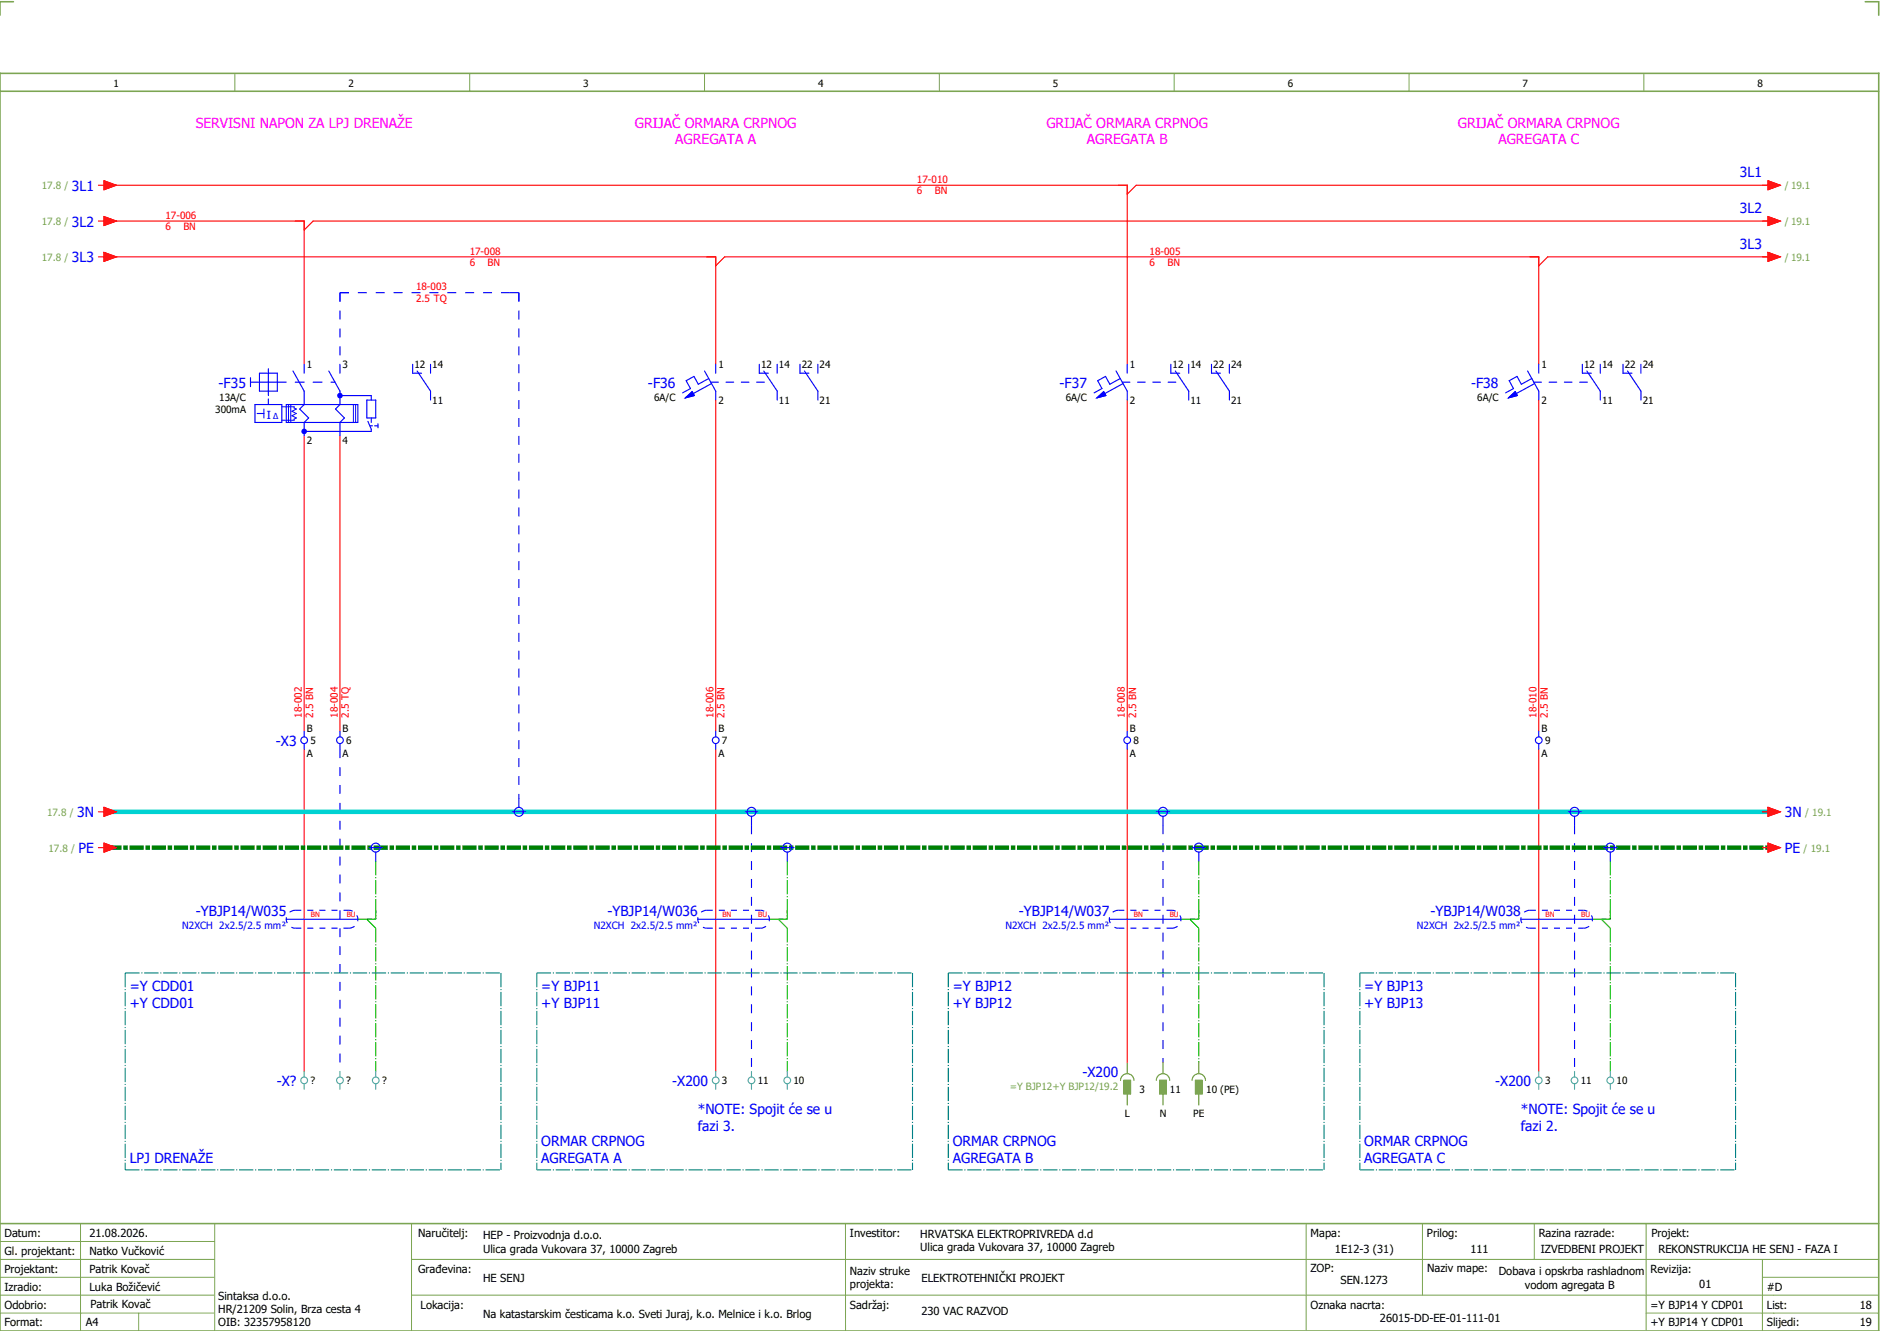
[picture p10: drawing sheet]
<svg xmlns="http://www.w3.org/2000/svg" width="421mm" height="297mm" viewBox="0 0 421 297" stroke-linecap="round" stroke-linejoin="round" font-family="sans-serif">
<path d="M0 16.4h420v281h-420zM3 .4h-3v3M417 .4h3v3M0 20.4h420M0 273.4h420" fill="none" stroke="#7ca552" stroke-width=".35"/>
<g fill="none" stroke="#7ca552" stroke-width=".22">
<path d="M52.5 16.4v4M105 16.4v4M157.5 16.4v4M210 16.4v4M262.5 16.4v4M315 16.4v4M367.5 16.4v4M0 277.4h48M18 273.4v24M48 273.4v24M92 273.4v24M189 273.4v24"/>
<path d="M292 273.4v23.8M318 273.4v16M343 273.4v8M368 273.4v23.8M0 281.4h48M0 285.4h47.8M0 293.4h47.8M31 293.4v4M47.8 289.4h-47.8M92 281.4h328M92 289.4h328M368 293.4h52"/>
<path d="M394 285.4h26M394 281.4v15.8"/>
</g>
<g fill="none" stroke="#f00" stroke-width=".25">
<path d="M24 49.4h44v32M24 57.4h136v24M24 41.4h228v40M160 59.4l2-2h182v24M396 49.4h-326l-2 2M396 57.4h-50l-2 2M396 41.4h-142l-2 2M68 97.4v66M76 97.4v66M160 89.4v74M252 89.4v74M344 89.4v74"/>
<path d="M68 167.4v72M160 167.4v72M252 167.4v70M344 167.4v72"/>
</g>
<path d="M76 65.4h40M76 65.4v16M76 65.4h2M76 65.4v2M114 65.4h2M116 65.4v113M116 65.4v2M76 167.4v72M168 184.4v55M260 184.4v53M352 184.4v55" fill="none" stroke="#00f" stroke-width=".25" stroke-dasharray="2 2" stroke-linecap="butt"/>
<g fill="none" stroke="#00be00" stroke-width=".25" stroke-dasharray="3.2 .4 .3 .4" stroke-linecap="butt">
<path d="M84 192.4v13M176 192.4v13M268 192.4v13M360 192.4v13M80 205.4h4M82 205.4h2M82 205.4l2 2M84 207.4v32M84 203.4v2M172 205.4h4M174 205.4h2M174 205.4l2 2"/>
<path d="M176 207.4v32M176 203.4v2M264 205.4h4M266 205.4h2M266 205.4l2 2M268 207.4v30M268 203.4v2M356 205.4h4M358 205.4h2M358 205.4l2 2M360 207.4v32M360 203.4v2"/>
</g>
<path d="M24 189.4h372" fill="none" stroke="#008000" stroke-width="1" stroke-dasharray="3.2 .4 1 .4" stroke-linecap="butt"/>
<path d="M24 181.4h372" fill="none" stroke="#00d2d2" stroke-width="1"/>
<g fill="none" stroke="#00f" stroke-width=".25">
<path d="M56 85.4h8M56 84.4v2M57.5 92.4h1.5M58 83.4h4v4h-4zM60 82.4v6M60 89.1v1.3M68 90.4l-1 1 2 2-1 1M68 96.4h15M76 81.4v2M76 87.4v3l-1 1 2 2-1 1v3M76 88.4h7M82 89.4h2v4h-2z"/>
<path d="M82.7 95.1h.5M83 93.4v1M84.5 94.7v.9M153.2 88.9l1.5-1.4 .5 .9zM157.5 82.9l2.5 4.5v2M158.4 84.6l-2.3 1.3-1-1.8-1.7 1 1 1.7-1.8 1M158.9 85.4h1.7M159.1 85.7l-4.1 2.2M160 81.4v2M162.3 85.4h1.7M165.7 85.4h1.7M169.2 85.4h1.7"/>
<path d="M169.7 81.4v2h2M170.8 82.9l3 4.5v2M173.8 81.4v2M178.8 81.4v2h2M179.8 82.9l3 4.5v2M182.8 81.4v2M245.2 88.9l1.5-1.4 .5 .9zM249.5 82.9l2.5 4.5v2M250.4 84.6l-2.3 1.3-1-1.8-1.7 1 1 1.7-1.8 1M250.9 85.4h1.7M251.1 85.7l-4.1 2.2M252 81.4v2"/>
<path d="M254.3 85.4h1.7M257.7 85.4h1.7M261.2 85.4h1.7M261.8 81.4v2h2M262.7 82.9l3.1 4.5v2M265.7 81.4v2M270.8 81.4v2h2M271.8 82.9l3 4.5v2M274.8 81.4v2M337.2 88.9l1.5-1.4 .5 .9zM341.5 82.9l2.5 4.5v2M342.4 84.6l-2.3 1.3-1-1.8-1.7 1 1 1.7-1.8 1"/>
<path d="M342.9 85.4h1.7M343.1 85.7l-4.1 2.2M344 81.4v2M346.3 85.4h1.7M349.7 85.4h1.7M353.2 85.4h1.7M353.8 81.4v2h2M354.7 82.9l3.1 4.5v2M357.7 81.4v2M362.8 81.4v2h2M363.8 82.9l3 4.5v2M366.8 81.4v2"/>
<path d="M68 163.4v1.2M68 166.1v1.3M76 163.4v1.2M76 166.1v1.3M160 163.4v1.2M160 166.1v1.3M252 163.4v1.2M252 166.1v1.3"/>
<circle cx="68" cy="165.4" r=".75"/>
<circle cx="76" cy="165.4" r=".75"/>
<circle cx="160" cy="165.4" r=".75"/>
<circle cx="252" cy="165.4" r=".75"/>
</g>
<g fill="none" stroke="#52a5a5" stroke-width=".25">
<path d="M68 239.4v1.2M76 239.4v1.2M84 239.4v1.2M68 242.1v1.3M76 242.1v1.3M84 242.1v1.3"/>
<circle cx="68" cy="241.4" r=".75"/>
<circle cx="76" cy="241.4" r=".75"/>
<circle cx="84" cy="241.4" r=".75"/>
</g>
<g fill="#00f" stroke="#00f" stroke-width=".22">
<path d="M153.2 88.9l1.5-1.4 .5 .9z"/>
<path d="M245.2 88.9l1.5-1.4 .5 .9z"/>
<path d="M337.2 88.9l1.5-1.4 .5 .9z"/>
</g>
<path d="M64.5 90.4v4M65.8 90.9v.2l.4 .3-.9 .5 .9 .5-.9 .5M66.2 93.4l-.4 .2M79 90.4v4M79.5 90.4v4" fill="none" stroke="#00f" stroke-width=".22"/>
<circle cx="76" cy="88.4" r=".63" fill="#00f"/>
<path d="M63 90.9h2.8M65.3 92.9l.9 .5" fill="none" stroke="#00f" stroke-width=".22"/>
<path d="M57 90.4h6v4h-6zM65.5 82.9l2.5 4.5v3M66 85.4h2M73.5 82.9l2.5 4.5M82.3 94.1l.7 1.8" fill="none" stroke="#00f" stroke-width=".25"/>
<circle cx="68" cy="96.4" r=".63" fill="#00f"/>
<g fill="none" stroke="#00f" stroke-width=".25">
<path d="M59 91.4v2M64 90.4h16v4h-16zM68 81.4v2M68 94.4v3M70 85.4h2M74 85.4h.9M83 88.4v1M83 95.9v.5M83.8 95.1h.7M92.2 81.4v2h2M93.3 82.9l3 4.5v2M96.3 81.4v2"/>
<path d="M116 178.4v2M344 163.4v1.2M344 166.1v1.3M82.5 189.4h3M84 190.4v2M114.5 181.4h3M166.5 181.4h3M168 182.4v2M174.5 189.4h3M176 190.4v2M258.5 181.4h3M260 182.4v2"/>
<path d="M266.5 189.4h3M268 190.4v2M350.5 181.4h3M352 182.4v2M358.5 189.4h3M360 190.4v2M64 205.4h16M156 205.4h16M248 205.4h16M340 205.4h16"/>
<circle cx="344" cy="165.4" r=".75"/>
<circle cx="84" cy="189.4" r="1"/>
<circle cx="116" cy="181.4" r="1"/>
<circle cx="168" cy="181.4" r="1"/>
<circle cx="176" cy="189.4" r="1"/>
<circle cx="260" cy="181.4" r="1"/>
<circle cx="268" cy="189.4" r="1"/>
<circle cx="352" cy="181.4" r="1"/>
<circle cx="360" cy="189.4" r="1"/>
</g>
<path d="M65 90.4v4M65.8 93.6v.3h-2.8" fill="none" stroke="#00f" stroke-width=".22"/>
<g fill="none" stroke="#00f" stroke-width=".25" stroke-dasharray="1.4 1.4" stroke-linecap="butt">
<path d="M66 207.4h12M66 203.4h12M66 203.4a2 2 0 0 0-2 2 2 2 0 0 0 2 2M78 207.4a2 2 0 0 0 2-2 2 2 0 0 0-2-2M158 207.4h12M158 203.4h12M158 203.4a2 2 0 0 0-2 2 2 2 0 0 0 2 2M170 207.4a2 2 0 0 0 2-2 2 2 0 0 0-2-2M250 207.4h12M250 203.4h12M250 203.4a2 2 0 0 0-2 2 2 2 0 0 0 2 2M262 207.4a2 2 0 0 0 2-2 2 2 0 0 0-2-2"/>
<path d="M342 207.4h12M342 203.4h12M342 203.4a2 2 0 0 0-2 2 2 2 0 0 0 2 2M354 207.4a2 2 0 0 0 2-2 2 2 0 0 0-2-2"/>
</g>
<g fill="none" stroke="#52a5a5" stroke-width=".25">
<path d="M160 239.4v1.2M168 239.4v1.2M176 239.4v1.2M344 239.4v1.2M352 239.4v1.2M360 239.4v1.2M160 242.1v1.3M168 242.1v1.3M176 242.1v1.3M344 242.1v1.3M352 242.1v1.3M360 242.1v1.3"/>
<circle cx="160" cy="241.4" r=".75"/>
<circle cx="168" cy="241.4" r=".75"/>
<circle cx="176" cy="241.4" r=".75"/>
<circle cx="344" cy="241.4" r=".75"/>
<circle cx="352" cy="241.4" r=".75"/>
<circle cx="360" cy="241.4" r=".75"/>
</g>
<g fill="none" stroke="#007f7f" stroke-width=".25" stroke-dasharray="3.2 .4 .3 .4" stroke-linecap="butt">
<path d="M28 217.4h84M28 217.4v44M112 217.4v44M120 217.4h84M120 217.4v44M204 217.4v44M212 217.4h84M212 217.4v44M296 217.4v44M304 217.4h84M304 217.4v44M388 217.4v44"/>
<path d="M28 261.4h84M120 261.4h84M212 261.4h84M304 261.4h84"/>
</g>
<g fill="#a57c00" stroke="#a57c00" stroke-width=".22">
<path d="M251.3 241.4h1.5v3h-1.5z"/>
<path d="M259.3 241.4h1.5v3h-1.5z"/>
<path d="M267.2 241.4h1.5v3h-1.5z"/>
</g>
<path d="M252 237.4v2.5M260 237.4v2.5M268 237.4v2.5M250.5 241.4a1.5 1.5 0 0 1 1.5-1.5 1.5 1.5 0 0 1 1.5 1.5M251.3 241.4h1.5v3h-1.5zM252 244.4v2.5M258.5 241.4a1.5 1.5 0 0 1 1.5-1.5 1.5 1.5 0 0 1 1.5 1.5M259.3 241.4h1.5v3h-1.5zM260 244.4v2.5M266.5 241.4a1.5 1.5 0 0 1 1.5-1.5 1.5 1.5 0 0 1 1.5 1.5M267.2 241.4h1.5v3h-1.5zM268 244.4v2.5" fill="none" stroke="#a57c00" stroke-width=".25"/>
<g fill="#f00" stroke="#f00" stroke-width=".22">
<path d="M23.2 188.4l2.8 1-2.8 1z"/>
<path d="M395.2 188.4l2.8 1-2.8 1z"/>
<path d="M23.2 40.4l2.8 1-2.8 1z"/>
<path d="M23.2 48.4l2.8 1-2.8 1z"/>
<path d="M23.2 56.4l2.8 1-2.8 1z"/>
<path d="M395.2 56.4l2.8 1-2.8 1z"/>
<path d="M23.2 180.4l2.8 1-2.8 1z"/>
<path d="M395.2 180.4l2.8 1-2.8 1z"/>
<path d="M395.2 40.4l2.8 1-2.8 1z"/>
<path d="M395.2 48.4l2.8 1-2.8 1z"/>
</g>
<g fill="none" stroke="#f00" stroke-width=".25">
<path d="M22 41.4h1.2M22 49.4h1.2M22 57.4h1.2M23.2 40.4l2.8 1-2.8 1zM23.2 48.4l2.8 1-2.8 1zM23.2 56.4l2.8 1-2.8 1zM394 41.4h1.2M394 49.4h1.2M394 57.4h1.2M395.2 40.4l2.8 1-2.8 1zM395.2 48.4l2.8 1-2.8 1zM395.2 56.4l2.8 1-2.8 1z"/>
<path d="M22 189.4h1.2M22 181.4h1.2M23.2 188.4l2.8 1-2.8 1zM23.2 180.4l2.8 1-2.8 1zM394 189.4h1.2M394 181.4h1.2M395.2 188.4l2.8 1-2.8 1zM395.2 180.4l2.8 1-2.8 1z"/>
</g>
<g font-size="3.1" fill="#f0f">
<text x="43.7" y="28.5">SERVISNI NAPON ZA LPJ DRENAŽE</text>
<text x="141.9" y="28.5">GRIJAČ ORMARA CRPNOG</text>
<text x="233.9" y="28.5">GRIJAČ ORMARA CRPNOG</text>
<text x="325.9" y="28.5">GRIJAČ ORMARA CRPNOG</text>
<text x="151" y="32.3">AGREGATA A</text>
<text x="243" y="32.3">AGREGATA B</text>
<text x="335" y="32.3">AGREGATA C</text>
</g>
<g font-size="3.1" fill="#00f">
<text x="389" y="39.6">3L1</text>
<text x="16.1" y="42.6">3L1</text>
<text x="389" y="47.6">3L2</text>
<text x="16.1" y="50.6">3L2</text>
<text x="16.1" y="58.6">3L3</text>
<text x="389" y="55.6">3L3</text>
<text x="48.9" y="86.6">-F35</text>
<text x="144.9" y="86.6">-F36</text>
<text x="236.9" y="86.6">-F37</text>
<text x="328.9" y="86.6">-F38</text>
<text x="61.7" y="166.6">-X3</text>
<text x="17.2" y="182.6">3N</text>
<text x="399" y="182.6">3N</text>
<text x="17.5" y="190.6">PE</text>
<text x="399" y="190.6">PE</text>
<text x="43.8" y="204.8">-YBJP14/W035</text>
<text x="135.8" y="204.8">-YBJP14/W036</text>
<text x="227.8" y="204.8">-YBJP14/W037</text>
<text x="319.8" y="204.8">-YBJP14/W038</text>
<text x="29" y="221.5">=Y CDD01</text>
<text x="121" y="221.5">=Y BJP11</text>
<text x="213" y="221.5">=Y BJP12</text>
<text x="305" y="221.5">=Y BJP13</text>
<text x="29" y="225.3">+Y CDD01</text>
<text x="121" y="225.3">+Y BJP11</text>
<text x="213" y="225.3">+Y BJP12</text>
<text x="305" y="225.3">+Y BJP13</text>
<text x="61.9" y="242.6">-X?</text>
<text x="150.3" y="242.6">-X200</text>
<text x="242" y="240.6">-X200</text>
<text x="334.3" y="242.6">-X200</text>
<text x="156" y="249">*NOTE: Spojit će se u</text>
<text x="340" y="249">*NOTE: Spojit će se u</text>
<text x="121" y="256">ORMAR CRPNOG</text>
<text x="156" y="252.8">fazi 3.</text>
<text x="213" y="256">ORMAR CRPNOG</text>
<text x="305" y="256">ORMAR CRPNOG</text>
<text x="340" y="252.8">fazi 2.</text>
<text x="29" y="259.8">LPJ DRENAŽE</text>
<text x="121" y="259.8">AGREGATA A</text>
<text x="213" y="259.8">AGREGATA B</text>
<text x="305" y="259.8">AGREGATA C</text>
</g>
<text font-size="2.5" fill="#00f" x="59.7" y="93.6">I</text>
<g font-size="2.5">
<text x="1" y="276.4">Datum:</text>
<text x="1" y="280.4">Gl. projektant:</text>
<text x="20" y="276.4">21.08.2026.</text>
<text x="20" y="280.4">Natko Vučković</text>
<text x="93.5" y="276.4">Naručitelj:</text>
<text x="108" y="276.9">HEP - Proizvodnja d.o.o.</text>
<text x="108" y="279.9">Ulica grada Vukovara 37, 10000 Zagreb</text>
<text x="190" y="276.4">Investitor:</text>
<text x="205.7" y="276.6">HRVATSKA ELEKTROPRIVREDA d.d</text>
<text x="205.7" y="279.6">Ulica grada Vukovara 37, 10000 Zagreb</text>
<text x="293" y="276.4">Mapa:</text>
<text x="298.4" y="279.9">1E12-3 (31)</text>
<text x="319" y="276.4">Prilog:</text>
<text x="328.7" y="279.9">111</text>
<text x="344" y="276.4">Razina razrade:</text>
<text x="344.4" y="279.9">IZVEDBENI PROJEKT</text>
<text x="369.2" y="276.3">Projekt:</text>
<text x="370.8" y="279.9">REKONSTRUKCIJA HE SENJ - FAZA I</text>
<text x="1" y="284.4">Projektant:</text>
<text x="20" y="284.4">Patrik Kovač</text>
<text x="93.5" y="284.4">Građevina:</text>
<text x="108" y="286.4">HE SENJ</text>
<text x="190" y="284.9">Naziv struke</text>
<text x="190" y="287.9">projekta:</text>
<text x="206" y="286.5">ELEKTROTEHNIČKI PROJEKT</text>
<text x="293" y="284.3">ZOP:</text>
<text x="299.7" y="286.9">SEN.1273</text>
<text x="319" y="284.3">Naziv mape:</text>
<text x="335.1" y="285">Dobava i opskrba rashladnom</text>
<text x="340.9" y="288">vodom agregata B</text>
<text x="369" y="284.4">Revizija:</text>
<text x="379.9" y="287.9">01</text>
<text x="1" y="288.4">Izradio:</text>
<text x="1" y="292.4">Odobrio:</text>
<text x="20" y="288.4">Luka Božičević</text>
<text x="20.2" y="292.3">Patrik Kovač</text>
<text x="48.8" y="290.4">Sintaksa d.o.o.</text>
<text x="48.8" y="293.4">HR/21209 Solin, Brza cesta 4</text>
<text x="94" y="292.4">Lokacija:</text>
<text x="190" y="292.4">Sadržaj:</text>
<text x="206" y="293.9">230 VAC RAZVOD</text>
<text x="293" y="292.4">Oznaka nacrta:</text>
<text x="369" y="292.4">=Y BJP14 Y CDP01</text>
<text x="395" y="292.4">List:</text>
<text x="395" y="288.4">#D</text>
<text x="415.8" y="292.4">18</text>
<text x="1" y="296.4">Format:</text>
<text x="19.2" y="296.4">A4</text>
<text x="48.8" y="296.4">OIB: 32357958120</text>
<text x="108" y="294.4">Na katastarskim česticama k.o. Sveti Juraj, k.o. Melnice i k.o. Brlog</text>
<text x="308.5" y="295.4">26015-DD-EE-01-111-01</text>
<text x="369" y="296.4">+Y BJP14 Y CDP01</text>
<text x="395" y="296.4">Slijedi:</text>
<text x="415.8" y="296.4">19</text>
</g>
<g font-size="2.2">
<text x="25.4" y="19.4">1</text>
<text x="77.9" y="19.4">2</text>
<text x="130.4" y="19.4">3</text>
<text x="182.9" y="19.4">4</text>
<text x="235.4" y="19.4">5</text>
<text x="287.9" y="19.4">6</text>
<text x="340.4" y="19.4">7</text>
<text x="392.9" y="19.4">8</text>
<text x="68.6" y="82.3">1</text>
<text x="76.6" y="82.3">3</text>
<text x="92.7" y="82.3">12</text>
<text x="96.7" y="82.3">14</text>
<text x="160.6" y="82.3">1</text>
<text x="170.2" y="82.3">12</text>
<text x="174.2" y="82.3">14</text>
<text x="179.2" y="82.3">22</text>
<text x="183.2" y="82.3">24</text>
<text x="252.6" y="82.3">1</text>
<text x="262.1" y="82.3">12</text>
<text x="266.2" y="82.3">14</text>
<text x="271.2" y="82.3">22</text>
<text x="275.2" y="82.3">24</text>
<text x="344.6" y="82.3">1</text>
<text x="354.2" y="82.3">12</text>
<text x="358.2" y="82.3">14</text>
<text x="363.2" y="82.3">22</text>
<text x="367.2" y="82.3">24</text>
<text x="49" y="89.5">13A/C</text>
<text x="146.2" y="89.5">6A/C</text>
<text x="238.2" y="89.5">6A/C</text>
<text x="330.2" y="89.5">6A/C</text>
<text x="48.1" y="92.2">300mA</text>
<text x="96.7" y="90.2">11</text>
<text x="160.6" y="90.2">2</text>
<text x="174.2" y="90.2">11</text>
<text x="183.2" y="90.2">21</text>
<text x="252.6" y="90.2">2</text>
<text x="266.2" y="90.2">11</text>
<text x="275.2" y="90.2">21</text>
<text x="344.6" y="90.2">2</text>
<text x="358.2" y="90.2">11</text>
<text x="367.2" y="90.2">21</text>
<text x="68.6" y="99.2">2</text>
<text x="76.6" y="99.2">4</text>
<text x="68.6" y="163.5">B</text>
<text x="69.4" y="166.3">5</text>
<text x="76.6" y="163.5">B</text>
<text x="77.4" y="166.3">6</text>
<text x="160.6" y="163.5">B</text>
<text x="161.4" y="166.3">7</text>
<text x="252.6" y="163.5">B</text>
<text x="253.4" y="166.3">8</text>
<text x="344.6" y="163.5">B</text>
<text x="345.4" y="166.3">9</text>
<text x="68.6" y="169">A</text>
<text x="76.6" y="169">A</text>
<text x="160.6" y="169">A</text>
<text x="252.6" y="169">A</text>
<text x="344.6" y="169">A</text>
<text x="69.4" y="242.3">?</text>
<text x="77.4" y="242.3">?</text>
<text x="85.4" y="242.3">?</text>
<text x="161.4" y="242.3">3</text>
<text x="169.4" y="242.3">11</text>
<text x="177.4" y="242.3">10</text>
<text x="254.8" y="244.3">3</text>
<text x="261.6" y="244.3">11</text>
<text x="269.7" y="244.3">10 (PE)</text>
<text x="345.4" y="242.3">3</text>
<text x="353.4" y="242.3">11</text>
<text x="361.4" y="242.3">10</text>
<text x="251.4" y="249.6">L</text>
<text x="259.3" y="249.6">N</text>
<text x="266.8" y="249.6">PE</text>
</g>
<g font-size="2.2" fill="#f00">
<text x="205" y="40.9">17-010</text>
<text x="205" y="43.4">6</text>
<text x="209" y="43.4">BN</text>
<text x="37" y="48.9">17-006</text>
<text x="37" y="51.4">6</text>
<text x="41" y="51.4">BN</text>
<text x="105" y="56.9">17-008</text>
<text x="105" y="59.4">6</text>
<text x="109" y="59.4">BN</text>
<text x="257" y="56.9">18-005</text>
<text x="257" y="59.4">6</text>
<text x="261" y="59.4">BN</text>
<text x="93" y="64.9">18-003</text>
<text x="93" y="67.4">2.5 TQ</text>
<text x="67.5" y="160.4" transform="rotate(-90 67.5 160.4)">18-002</text>
<text x="70" y="160.4" transform="rotate(-90 70 160.4)">2.5 BN</text>
<text x="75.5" y="160.4" transform="rotate(-90 75.5 160.4)">18-004</text>
<text x="78" y="160.4" transform="rotate(-90 78 160.4)">2.5 TQ</text>
<text x="159.5" y="160.4" transform="rotate(-90 159.5 160.4)">18-006</text>
<text x="162" y="160.4" transform="rotate(-90 162 160.4)">2.5 BN</text>
<text x="251.5" y="160.4" transform="rotate(-90 251.5 160.4)">18-008</text>
<text x="254" y="160.4" transform="rotate(-90 254 160.4)">2.5 BN</text>
<text x="343.5" y="160.4" transform="rotate(-90 343.5 160.4)">18-010</text>
<text x="346" y="160.4" transform="rotate(-90 346 160.4)">2.5 BN</text>
</g>
<g font-size="2.2" fill="#7ca552">
<text x="9.4" y="42.3">17.8 /</text>
<text x="399" y="42.3">/ 19.1</text>
<text x="9.4" y="50.3">17.8 /</text>
<text x="399" y="50.3">/ 19.1</text>
<text x="9.4" y="58.3">17.8 /</text>
<text x="399" y="58.3">/ 19.1</text>
<text x="10.5" y="182.3">17.8 /</text>
<text x="403.5" y="182.3">/ 19.1</text>
<text x="10.9" y="190.3">17.8 /</text>
<text x="403.2" y="190.3">/ 19.1</text>
<text x="225.7" y="243.5">=Y BJP12+Y BJP12/19.2</text>
</g>
<g font-size="2.2" fill="#00f">
<text x="40.8" y="207.6">N2XCH 2x2.5/2.5 mm²</text>
<text x="132.8" y="207.6">N2XCH 2x2.5/2.5 mm²</text>
<text x="224.8" y="207.6">N2XCH 2x2.5/2.5 mm²</text>
<text x="316.8" y="207.6">N2XCH 2x2.5/2.5 mm²</text>
</g>
<text font-size="1.9" fill="#00f" x="61" y="93.5">Δ</text>
<g font-size="1.6" fill="#f00">
<text x="69.5" y="204.9">BN</text>
<text x="77.5" y="204.9">BU</text>
<text x="161.5" y="204.9">BN</text>
<text x="169.5" y="204.9">BU</text>
<text x="253.5" y="204.9">BN</text>
<text x="261.5" y="204.9">BU</text>
<text x="345.5" y="204.9">BN</text>
<text x="353.5" y="204.9">BU</text>
</g>
</svg>
